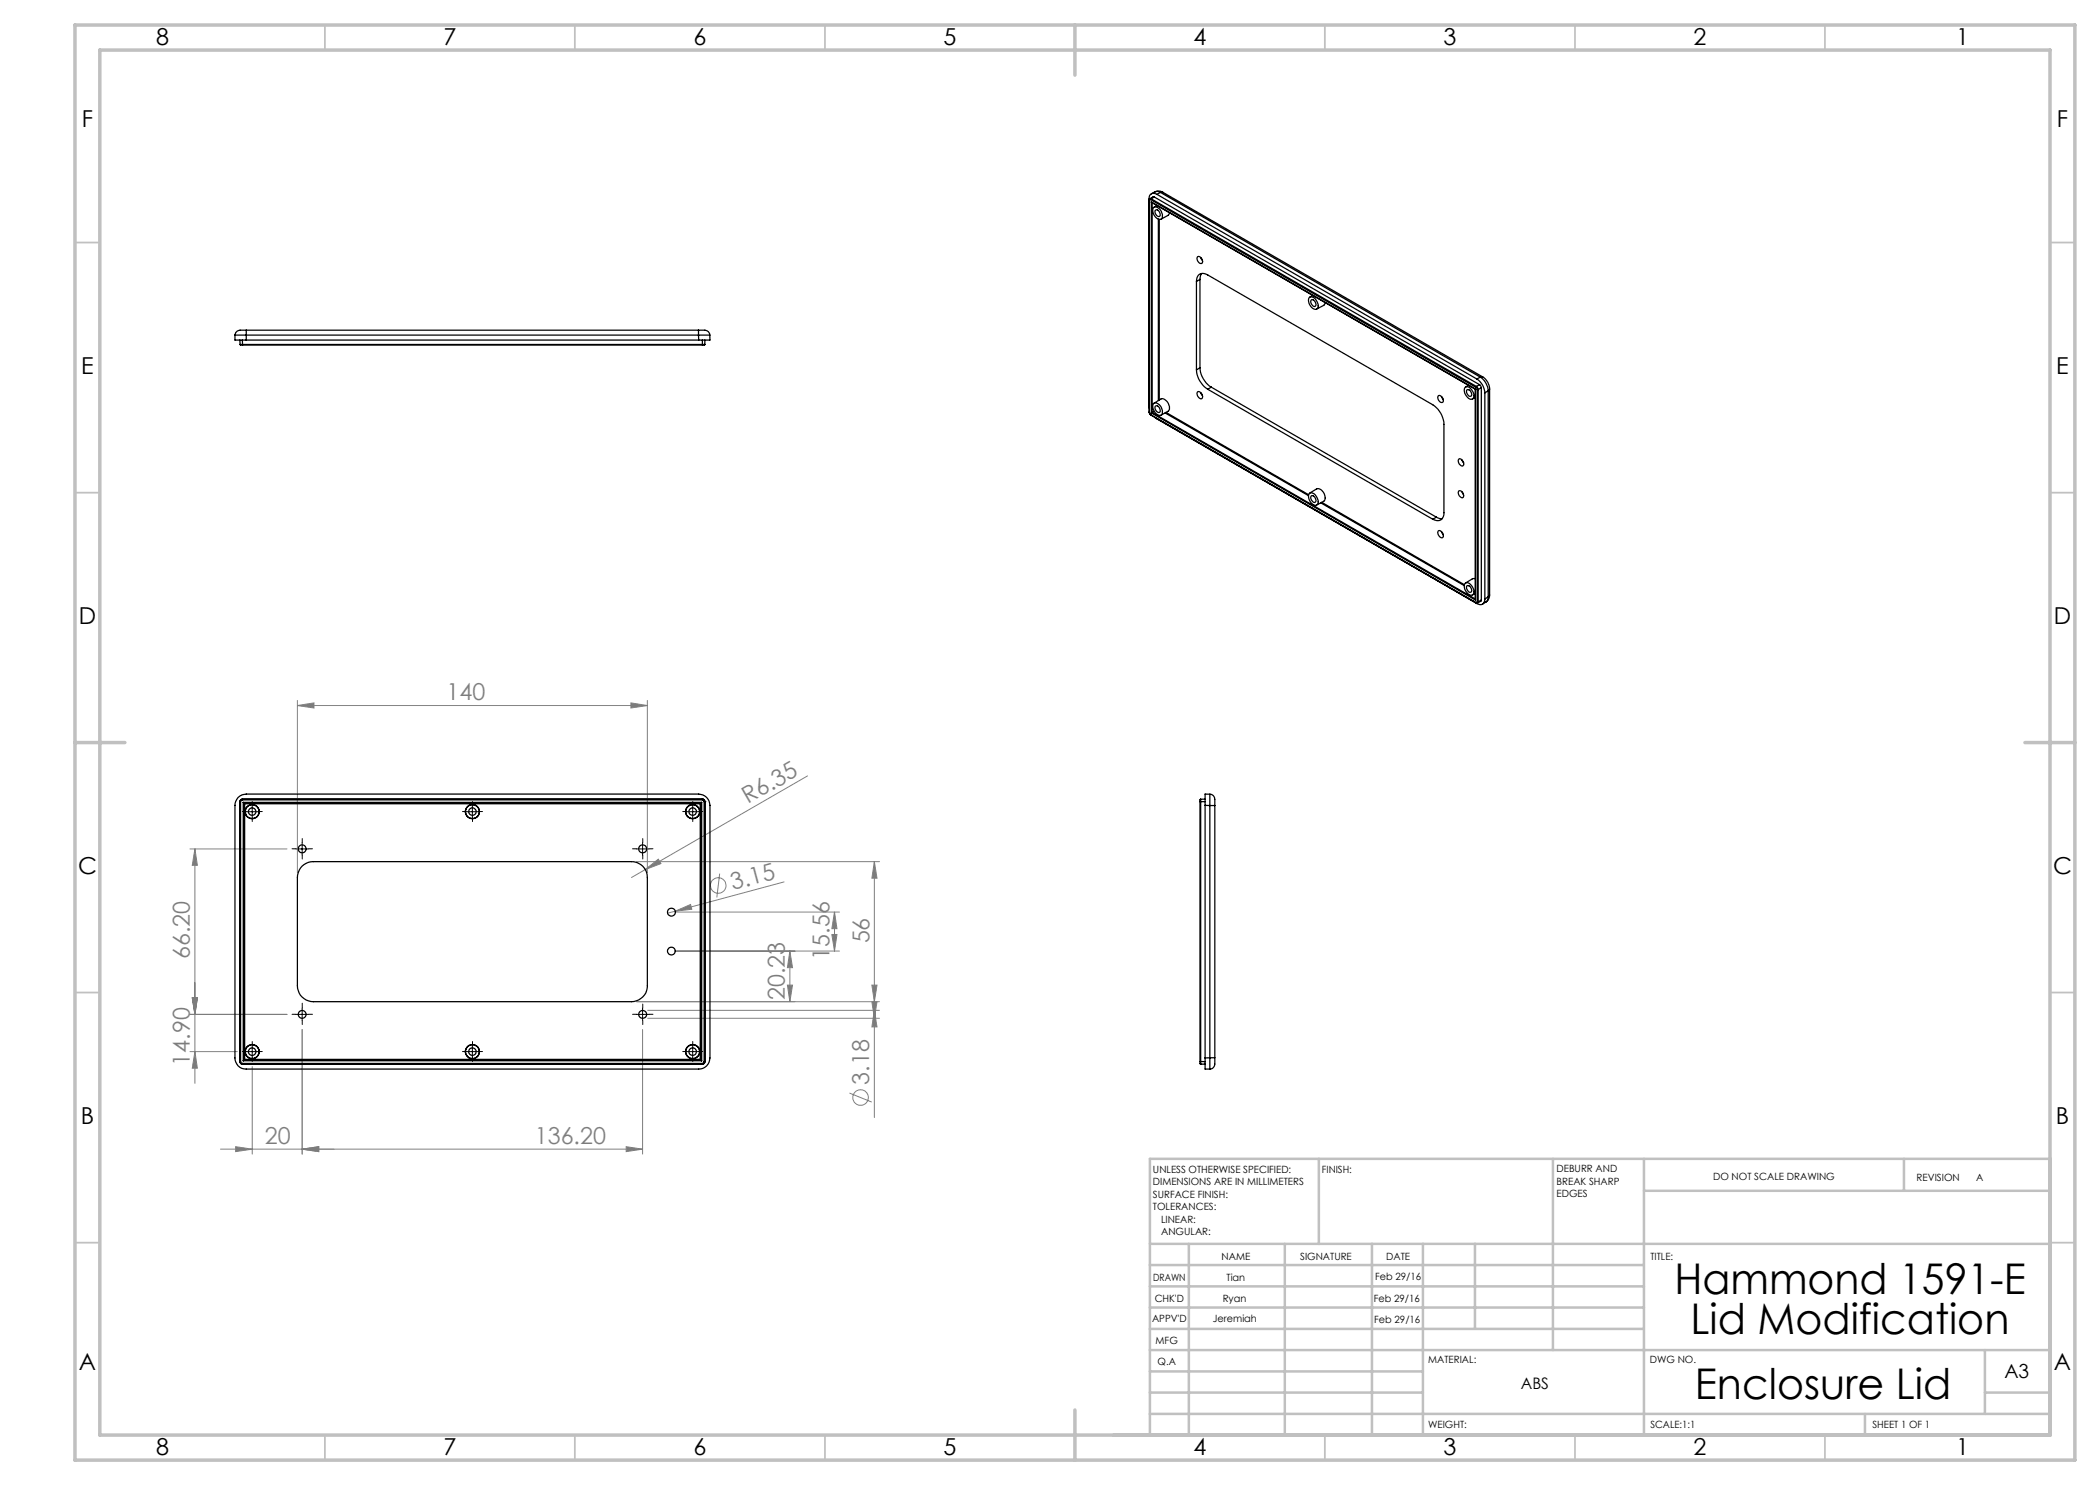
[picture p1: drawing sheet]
<svg xmlns="http://www.w3.org/2000/svg" width="420mm" height="297mm" viewBox="0 0 420 297" stroke-linecap="round" stroke-linejoin="round" font-family="sans-serif">
<g fill="none" stroke="#808080" stroke-width=".2">
<path d="M59.5 141.1l3.3-.5v1zM59.5 140.1v34.4M59.5 141.1h70M126.2 140.6l3.3 .5-3.3 .5zM129.5 140.1v34.4M161.5 155.2l-32.5 18.7M38 169.8h19.4M39 169.8l.5 3.3h-1zM39 169.8v46.9M127.3 172.3h48.6M129 173.9l2.7-2.1 .5 .9zM129 173.9l-2.7 1.6"/>
<path d="M143.9 174.7l-.5 4.8M156.8 176.4l-21.8 5.8M174.9 172.3v28M174.9 172.3l.5 3.3h-1zM38.5 199.6h1l-.5 3.3zM135 182.2l3.1-1.3 .3 1zM135 182.2l-1.5 .4M135.3 190.2h32.6M135.3 182.4h32.6M157.5 197h1l-.5 3.3zM158 190.2l.5 3.3h-1zM158 190.2v10.1"/>
<path d="M166.4 186.9h1l-.5 3.3zM166.9 182.4l.5 3.3h-1zM166.9 182.4v7.8M174.4 197h1l-.5 3.3zM38 202.9h19.4M38 210.3h9.4M39 210.3l.5 3.3h-1zM50.4 213.3v17.5M60.4 205.9v24.9M127.3 200.3h48.6M128.5 205.9v24.9M129.5 202.1h46.4"/>
<path d="M129.5 203.7h46.4M169.9 218.6l4.4 1.8M174.4 200.4h1l-.5 3.3zM174.9 202.1v21.4M174.9 202.1l.5 3.3h-1zM44.1 229.8h84.4M47.1 229.3l3.3 .5-3.3 .5zM60.4 229.8l3.3-.5v1zM125.2 229.3l3.3 .5-3.3 .5z"/>
<circle cx="143.6" cy="177.1" r="1.55"/>
<circle cx="172.1" cy="219.5" r="1.55"/>
</g>
<g fill="none" stroke="#000" stroke-width=".2" stroke-dasharray="15.2 1.3 1.3 1.3">
<path d="M49.2 162.3h-.7M50.5 161.1v-.8M50.5 163.6v.7M51.7 162.3h.8M59.2 169.8h-.8M60.4 168.5v-.8M60.4 171v.8M61.7 169.8h.8M93.2 162.3h-.7M94.5 161.1v-.8M94.5 163.6v.7M95.7 162.3h.8"/>
<path d="M127.3 169.8h-.8M128.6 168.5v-.8M128.6 171v.8M129.8 169.8h.8M137.3 162.3h-.8M138.5 161.1v-.8M138.5 163.6v.7M139.8 162.3h.7M49.2 210.3h-.7M50.5 209.1v-.8M50.5 211.6v.7M51.7 210.3h.8"/>
<path d="M59.2 202.9h-.8M60.4 201.6v-1M60.4 204.1v.8M61.7 202.9h.8M93.2 210.3h-.7M94.5 209.1v-.8M94.5 211.6v.7M95.7 210.3h.8M127.3 202.9h-.8M128.6 201.6v-.8M128.6 204.1v.8M129.8 202.9h.8"/>
<path d="M137.3 210.3h-.8M138.5 209.1v-.8M138.5 211.6v.7M139.8 210.3h.7"/>
</g>
<g fill="none" stroke="#000" stroke-width=".2">
<path d="M49.2 162.3h2.5M50.4 161.1v2.5M59.2 169.8h2.5M60.4 168.5v2.5M93.2 162.3h2.5M94.5 161.1v2.5M127.3 169.8h2.5M128.5 168.5v2.5M137.3 162.3h2.5M138.5 161.1v2.5M49.2 210.3h2.5M50.4 209.1v2.5"/>
<path d="M59.2 202.9h2.5M60.4 201.6v2.5M93.2 210.3h2.5M94.5 209.1v2.5M127.3 202.9h2.5M128.5 201.6v2.5M137.3 210.3h2.5M138.5 209.1v2.5"/>
</g>
<g fill="none" stroke="#c0c0c0" stroke-width=".35">
<path d="M65 5v5M115 5v5M165 5v5M265 5v5M315 5v5M365 5v5M15 48.5h5M410 48.5h5M15 98.5h5M410 98.5h5M15 198.5h5M410 198.5h5"/>
<path d="M15 248.5h5M410 248.5h5M65 287v5M115 287v5M165 287v5M265 287v5M315 287v5M365 287v5"/>
</g>
<g fill="none" stroke="#c0c0c0" stroke-width=".5">
<path d="M263.8 231.8v17M310.6 231.8v38.2M328.8 231.8v55.2M328.8 238.2h81.2M380.8 231.8v6.4M410 231.8h-180v55.2M230 248.8h180M230 257.3h98.8M230 253h98.8M237.8 248.8v38.2M257 248.8v38.2M274.4 248.8v38.2"/>
<path d="M284.6 248.8v38.2M295 248.8v17M230 265.8h98.8M230 261.5h98.8M230 278.5h54.6M230 274.3h54.6M230 270h180M397 278.5h13M397 270v12.8M230 282.8h180M373 282.8v4.2"/>
</g>
<path d="M15 5h400v287h-400zM20 10h390v277h-390zM215 5v10M15 148.5h10M405 148.5h10M215 282v10" fill="none" stroke="#c0c0c0" stroke-width=".7"/>
<g fill="#808080">
<path d="M135 182.2l3.1-1.3 .3 1z"/>
<path d="M129 173.9l2.7-2.1 .5 .9z"/>
<path d="M60.4 229.8l3.3-.5v1zM47.1 229.3l3.3 .5-3.3 .5z"/>
<path d="M59.5 141.1l3.3-.5v1zM126.2 140.6l3.3 .5-3.3 .5zM60.4 229.8l3.3-.5v1zM125.2 229.3l3.3 .5-3.3 .5z"/>
<path d="M157.5 197h1l-.5 3.3zM158 190.2l.5 3.3h-1zM166.4 186.9h1l-.5 3.3zM166.9 182.4l.5 3.3h-1z"/>
<path d="M174.9 172.3l.5 3.3h-1zM174.4 197h1l-.5 3.3zM174.9 202.1l.5 3.3h-1zM174.4 200.4h1l-.5 3.3zM38.5 199.6h1l-.5 3.3zM39 210.3l.5 3.3h-1zM39 169.8l.5 3.3h-1zM38.5 199.6h1l-.5 3.3z"/>
</g>
<g fill="none" stroke="#000" stroke-width=".25">
<path d="M230 39.8l-.2 .2M230 39.8h.2M230.2 39.9l-.4 .1M230.2 39.9l65 37.6M230.2 39.8v.1M230.2 39.8l65.1 37.5M230.9 39.4l-.3-.1-.6 .5M230.9 39.4l65 37.5M230.9 39.4l-.7 .4M231 38.4l.7-.2 .9 .2M231.4 38.9a.97 .97 0 0 0-1.1-.1 .97 .97 0 0 0-.5 1v41.8M231.4 38.9l64 36.9"/>
<path d="M232.1 38.5a1.42 1.42 0 0 0-1.8 .3M232.1 38.5l-.7 .4M232.1 38.5l64 36.9M232.6 38.4l-.5 .1M232.6 38.4l63.9 37M229.8 40l.1 42.5M230.3 40.4l64.8 37.5M230.3 40.4l64.8 37.4M230.3 40.4v42.2M230.4 40.5v42M230.8 41.4a1.59 1.59 0 0 1 1.5 2.4 1.62 1.62 0 0 1-1.7-2zM231.1 42a.82 .82 0 0 1 .9 1.1 .7 .7 0 0 1-.7 0 .7 .7 0 0 1-.3-.7z"/>
<path d="M231.4 41.1l-.6 .3M231.7 43.8v36.3M231.8 43.9v36.1M233.9 42.5l-.2 .5-1.5 .8M239.3 56.3a1.37 1.37 0 0 1 .6-1.5 1.37 1.37 0 0 1 1.6 .2l45.1 26a4.9 4.9 0 0 1 2.2 3.9v17.6a1.36 1.36 0 0 1-.7 1.5 1.36 1.36 0 0 1-1.5-.1M239.3 56.3v17.7M239.5 51.4a.84 .84 0 0 1 .9 .4 .84 .84 0 0 1-.1 .9 .97 .97 0 0 1-.8-1.3zM240 55.9v17.7M240 55.9l-.7 .4M240.1 51.5l.4 .6M240.3 54.7l-.2 .4-.1 .8M261.9 59.4a1.61 1.61 0 0 1 1.7 2l-.1 .2a1.01 1.01 0 0 1-1.6-.6l-.2-1z"/>
<path d="M262.3 59.9a.83 .83 0 0 1 .8 .5 .83 .83 0 0 1-.2 .9 .92 .92 0 0 1-.6-1.4zM262.5 59.1l-.5 .3M47 67v1h2.2M47 67h2.2M48 68v.9M48 68.9h.5M48 68.9l.5 .1M48.5 68v.9M48.5 68.9v.1M48.5 68.9h92M48.5 69h92M49.2 66v1"/>
<path d="M49.2 66h-.8a1.17 1.17 0 0 0-1.4 1M49.2 67v1M49.2 67h90.5M49.2 68h90.5M49.2 66h90.5M139.7 67h2.3M139.7 66v1M139.7 66h1.2a1.04 1.04 0 0 1 1.1 1M139.7 67v1M140.5 68.9h.5M140.5 68.9v.1M140.5 68v.9"/>
<path d="M141 68.9l-.5 .1M141 68v.9M142 67v1h-2.3M239.3 74a4.9 4.9 0 0 0 2.2 3.9M239.5 78.4a.86 .86 0 0 1 .9 .4 .86 .86 0 0 1-.1 1 1.02 1.02 0 0 1-.8-1.4zM240 73.6a4.9 4.9 0 0 0 2.3 3.8M240 73.6l-.7 .4M240.1 78.5l.4 .6M241.5 77.9l45.1 26M242.3 77.4l-.8 .5M242.3 77.4l45 26M265 60.5l-.2 .6-1.5 .7"/>
<path d="M287.7 79.2a.84 .84 0 0 1 .8 .4 .84 .84 0 0 1 0 .9 .97 .97 0 0 1-.8-1.3zM288.3 79.3l.3 .6M292.9 77.6l.2-.2a1.33 1.33 0 0 1 1.6 1.2l.1 .3a.71 .71 0 0 1-.4 .9 .71 .71 0 0 1-.9-.4l-.6-.8-.1-.6zM293.4 78a.84 .84 0 0 1 .8 .4 .84 .84 0 0 1 0 .8 .9 .9 0 0 1-.8-1.2zM293.7 77l-.6 .4M295.1 77.9v42.1M295.1 79.5l-.6 .3M295.1 77.8v.1M295.1 77.8v42.2M295.2 77.5l.3 .4M295.3 77.3l-.1 .2M295.3 77.3l.3 .6"/>
<path d="M295.4 75.8a3.5 3.5 0 0 1 1.6 2.8M295.5 77.9h.1M295.5 77.9v42.5M295.6 77.9v42.5M295.9 76.9l.4 .6M295.9 76.9l-.6 .4M296.1 75.4a3.5 3.5 0 0 1 1.5 2.8M296.1 75.4l-.7 .4M296.3 77.5v42.5M296.3 77.5l-.7 .4M296.5 75.4a2.95 2.95 0 0 1 1.4 2.4M296.5 75.4h-.4"/>
<path d="M297 78.6v41.2M297.6 78.2l-.6 .4M297.6 78.2v41.2M297.9 77.8l-.3 .4M297.9 77.8v41.2M229.9 82.5l.3 .5M230.2 83h.1M230.2 83l65 37.5M230.2 83l65 37.6M230.3 82.6l64.8 37.4M230.4 82.5l-.1 .1M230.4 82.5l64.7 37.3"/>
<path d="M230.8 80.6a1.59 1.59 0 0 1 1.5 2.4 1.62 1.62 0 0 1-1.7-2zM230.8 80.6l1.4-.8a1.67 1.67 0 0 1 1.5 2.4l-1.5 .8M230.9 82.3l-.5 .2M230.9 83.5l64.5 37.2a.97 .97 0 0 0 1.1 .1 .97 .97 0 0 0 .5-1M231.1 81.2a.82 .82 0 0 1 .9 1.1 .7 .7 0 0 1-.7 0 .7 .7 0 0 1-.3-.7zM233 82.6l28.7 16.5M233.2 82.5l28.5 16.5M261.8 98.8a1.05 1.05 0 0 1 1.6 .7l.2 .6a.72 .72 0 0 1-.3 .9 .72 .72 0 0 1-1-.3l-.5-.9-.1-.6zM262 98.6l1.3-.8a1.63 1.63 0 0 1 1.5 2.5l-1.5 .7M262.3 99.1a.83 .83 0 0 1 .8 .5 .83 .83 0 0 1-.2 .9 .92 .92 0 0 1-.6-1.4zM291.7 98.2a.82 .82 0 0 1 .9 .4 .82 .82 0 0 1-.1 1 .96 .96 0 0 1-.8-1.4zM291.9 91.8a.93 .93 0 0 1 .6 1.4 .93 .93 0 0 1-.6-1.4z"/>
<path d="M292.4 92l.3 .6M292.4 98.4l.3 .5M264.2 100.6l28.6 16.5M264.3 100.5l28.6 16.4M287.3 103.4l.6 .3h.6M287.3 103.4l-.7 .5M287.7 106.2a.86 .86 0 0 1 .8 .4 .86 .86 0 0 1 0 1 1.02 1.02 0 0 1-.8-1.4zM288.3 106.3l.3 .6M293.1 116.6a1.33 1.33 0 0 1 1.6 1.2l.1 .3a.71 .71 0 0 1-.4 .9 .71 .71 0 0 1-.9-.4 1.55 1.55 0 0 1-.4-2zM293.4 117.2a.84 .84 0 0 1 .8 .3 .84 .84 0 0 1 0 .9 .9 .9 0 0 1-.8-1.2zM295.1 115.8l-.6-.1-1.4 .9M295.1 118.7l-.6 .3"/>
<path d="M297.6 119.4a1.03 1.03 0 0 1-.4 1M297.6 119.4l-.6 .4M297.9 119l-.3 1-.4 .4M297.9 119l-.3 .4M295.2 120.5v.1M295.2 120.6h.3M295.5 120.4l-.1 .1h-.2M295.5 120.4h.1M295.6 120.4l-.1 .2M296.3 120l-.1 .3-.7 .3M296.3 120l-.7 .4M297.2 120.4l-.7 .4"/>
<path d="M47.6 159.5a2.31 2.31 0 0 1 1.6-.7h90.5a2.29 2.29 0 0 1 2.3 2.3v50.5a2.23 2.23 0 0 1-2.3 2.2h-90.5a2.17 2.17 0 0 1-2.2-2.2v-50.5a2.5 2.5 0 0 1 .6-1.6zM48.5 160h-.2l-.2 .3M48.5 160v-.2l-.3 .1-.2 .4M48.5 160h92M140.5 160l.3 .1v.2M140.5 159.8v.2M140.5 159.8l.4 .3 .1 .2M140.5 159.8h.1M140.5 159.8h-92.1l-.3 .2-.1 .3M240.1 159.8v.5M240.1 159.8l-.1 .1v.4M240.1 159.8h.9"/>
<path d="M242 158.9v2.2M242 158.9l-1-.1v2.3M242 158.9a1.37 1.37 0 0 1 1 1.7v.5M48 160.3h.1M48 160.3v52M48.1 160.3v52M48.6 160.5l.2 .1M48.6 160.5h91.7M48.6 160.5v51.7M48.8 160.6v51.5M48.8 160.6h91.4M48.8 160.6v.1"/>
<path d="M48.8 160.7l.1 .1M48.8 160.7v51.3M48.8 160.7h91.4M48.9 160.8v51.1M48.9 160.8h91.2M60.4 173.2l.4-.3a2.96 2.96 0 0 1 1.9-.6h63.6a3.1 3.1 0 0 1 3.2 3.2v21.7a3.2 3.2 0 0 1-3.2 3.1h-63.6a3.2 3.2 0 0 1-3.2-3.1v-21.7l.3-1.4zM140.1 160.8v51.1M140.2 160.7l-.1 .1M140.2 160.7v51.3M140.2 160.6v51.5M140.2 160.6v.1M140.3 160.5l-.1 .1"/>
<path d="M140.3 160.5v51.7M140.8 160.3h.2M140.8 160.3v52M141 160.3h.1M141 160.3v52.1l-.2 .4h-.3M240 160.3h.1M240 160.3v52M240.1 160.3h.9M240.1 160.3v52M241 161.1h1M241 161.1v50.5M242 161.1h1"/>
<path d="M242 161.1v50.5M243 161.1v50.5M48 212.3l.1 .4 .3 .1h92.1M48 212.3l.2 .4 .3 .1v-.1M48 212.3h.1M48.1 212.3l.1 .3 .3 .1M48.5 212.7h92M48.6 212.2h91.7M48.8 212.1l-.2 .1M48.8 212.1h91.4M48.8 212v.1M48.8 212h91.4"/>
<path d="M48.9 211.9l-.1 .1M48.9 211.9h91.2M140.1 211.9l.1 .1M140.2 212v.1M140.2 212.1l.1 .1M140.5 212.7v.1M140.5 212.8h.1M140.8 212.3v.2l-.3 .2M140.8 212.3h.2l-.1 .3-.4 .2M240 212.3h.1M240 212.3v.4l.1 .1M240.1 212.3v.5"/>
<path d="M240.1 212.8h.9M240.1 212.3h.9M241 211.6v2.2h1M242 211.6v2.2M242 211.6h1M242 211.6h-1M243 211.6v1.1a1.04 1.04 0 0 1-1 1.1"/>
<circle cx="50.4" cy="162.3" r=".75"/>
<circle cx="50.4" cy="162.3" r="1.39"/>
<circle cx="50.5" cy="162.3" r="1.41"/>
<circle cx="60.4" cy="169.8" r=".8"/>
<circle cx="94.5" cy="162.3" r="1.38"/>
<circle cx="94.5" cy="162.3" r="1.41"/>
<circle cx="94.5" cy="162.3" r=".75"/>
<circle cx="128.5" cy="169.8" r=".8"/>
<circle cx="138.5" cy="162.3" r=".75"/>
<circle cx="138.5" cy="162.3" r="1.38"/>
<circle cx="138.5" cy="162.3" r="1.41"/>
<circle cx="134.3" cy="190.2" r=".78"/>
<circle cx="134.3" cy="182.4" r=".79"/>
<circle cx="50.4" cy="210.3" r=".75"/>
<circle cx="50.4" cy="210.3" r="1.42"/>
<circle cx="50.4" cy="210.3" r="1.38"/>
<circle cx="60.5" cy="202.9" r=".79"/>
<circle cx="94.5" cy="210.3" r="1.42"/>
<circle cx="94.5" cy="210.3" r="1.37"/>
<circle cx="94.5" cy="210.3" r=".75"/>
<circle cx="128.5" cy="202.9" r=".79"/>
<circle cx="138.5" cy="210.3" r=".75"/>
<circle cx="138.5" cy="210.3" r="1.42"/>
<circle cx="138.5" cy="210.3" r="1.37"/>
</g>
<g font-size="8.5">
<text x="334.9" y="258.8">Hammond 1591-E</text>
<text x="338.1" y="266.9">Lid Modification</text>
<text x="339" y="279.7">Enclosure Lid</text>
</g>
<g font-size="4.7">
<text x="31.2" y="9">8</text>
<text x="88.7" y="9">7</text>
<text x="138.7" y="9">6</text>
<text x="188.7" y="9">5</text>
<text x="238.7" y="9">4</text>
<text x="288.7" y="9">3</text>
<text x="338.7" y="9">2</text>
<text x="391.2" y="9">1</text>
<text x="16.4" y="25.5">F</text>
<text x="411.4" y="25.5">F</text>
<text x="16.3" y="74.8">E</text>
<text x="411.2" y="74.8">E</text>
<text x="15.8" y="124.7">D</text>
<text x="410.8" y="124.7">D</text>
<text x="15.6" y="174.7">C</text>
<text x="410.6" y="174.7">C</text>
<text x="16.2" y="224.8">B</text>
<text x="411.2" y="224.8">B</text>
<text x="15.8" y="274">A</text>
<text x="410.8" y="274">A</text>
<text x="31.2" y="291">8</text>
<text x="88.7" y="291">7</text>
<text x="138.7" y="291">6</text>
<text x="188.7" y="291">5</text>
<text x="238.7" y="291">4</text>
<text x="288.7" y="291">3</text>
<text x="338.7" y="291">2</text>
<text x="391.2" y="291">1</text>
</g>
<g font-size="4.7" fill="#808080">
<text x="89.3" y="140.1">140</text>
<text x="149.6" y="160.9" transform="rotate(-30 149.6 160.9)">R6.35</text>
<text x="146.6" y="178.1" transform="rotate(-15 146.6 178.1)">3.15</text>
<text x="38" y="191.8" transform="rotate(-90 38 191.8)">66.20</text>
<text x="165.9" y="191.9" transform="rotate(-90 165.9 191.9)">15.56</text>
<text x="173.9" y="188.7" transform="rotate(-90 173.9 188.7)">56</text>
<text x="157" y="200" transform="rotate(-90 157 200)">20.23</text>
<text x="38" y="213.1" transform="rotate(-90 38 213.1)">14.90</text>
<text x="173.8" y="216.9" transform="rotate(-90 173.8 216.9)">3.18</text>
<text x="53" y="228.8">20</text>
<text x="107" y="228.8">136.20</text>
</g>
<text font-size="3.9" x="400.9" y="275.5">A3</text>
<text font-size="3.2" x="304.2" y="277.9">ABS</text>
<g font-size="2">
<text x="230.6" y="234.6">UNLESS OTHERWISE SPECIFIED:</text>
<text x="230.6" y="237.1">DIMENSIONS ARE IN MILLIMETERS</text>
<text x="230.6" y="239.6">SURFACE FINISH:</text>
<text x="264.4" y="234.6">FINISH:</text>
<text x="311.3" y="234.5">DEBURR AND</text>
<text x="311.3" y="237">BREAK SHARP</text>
<text x="311.3" y="239.5">EDGES</text>
<text x="342.6" y="236">DO NOT SCALE DRAWING</text>
<text x="383.3" y="236.2">REVISION</text>
<text x="395.2" y="236.2">A</text>
<text x="230.6" y="242.1">TOLERANCES:</text>
<text x="232.2" y="244.6">LINEAR:</text>
<text x="232.2" y="247.1">ANGULAR:</text>
<text x="244.3" y="252">NAME</text>
<text x="260" y="251.9">SIGNATURE</text>
<text x="277.2" y="251.9">DATE</text>
<text x="330.1" y="251.9">TITLE:</text>
<text x="230.6" y="256.1">DRAWN</text>
<text x="245.3" y="256.1">Tian</text>
<text x="275" y="255.9">Feb 29/16</text>
<text x="230.9" y="260.3">CHK'D</text>
<text x="244.5" y="260.3">Ryan</text>
<text x="274.7" y="260.3">Feb 29/16</text>
<text x="230.4" y="264.4">APPV'D</text>
<text x="231.1" y="268.8">MFG</text>
<text x="242.6" y="264.4">Jeremiah</text>
<text x="274.9" y="264.5">Feb 29/16</text>
<text x="231.5" y="273">Q.A</text>
<text x="285.6" y="272.5">MATERIAL:</text>
<text x="330" y="272.5">DWG NO.</text>
<text x="285.6" y="285.5">WEIGHT:</text>
<text x="330.1" y="285.6">SCALE:1:1</text>
<text x="374.5" y="285.6">SHEET 1 OF 1</text>
</g>
</svg>
